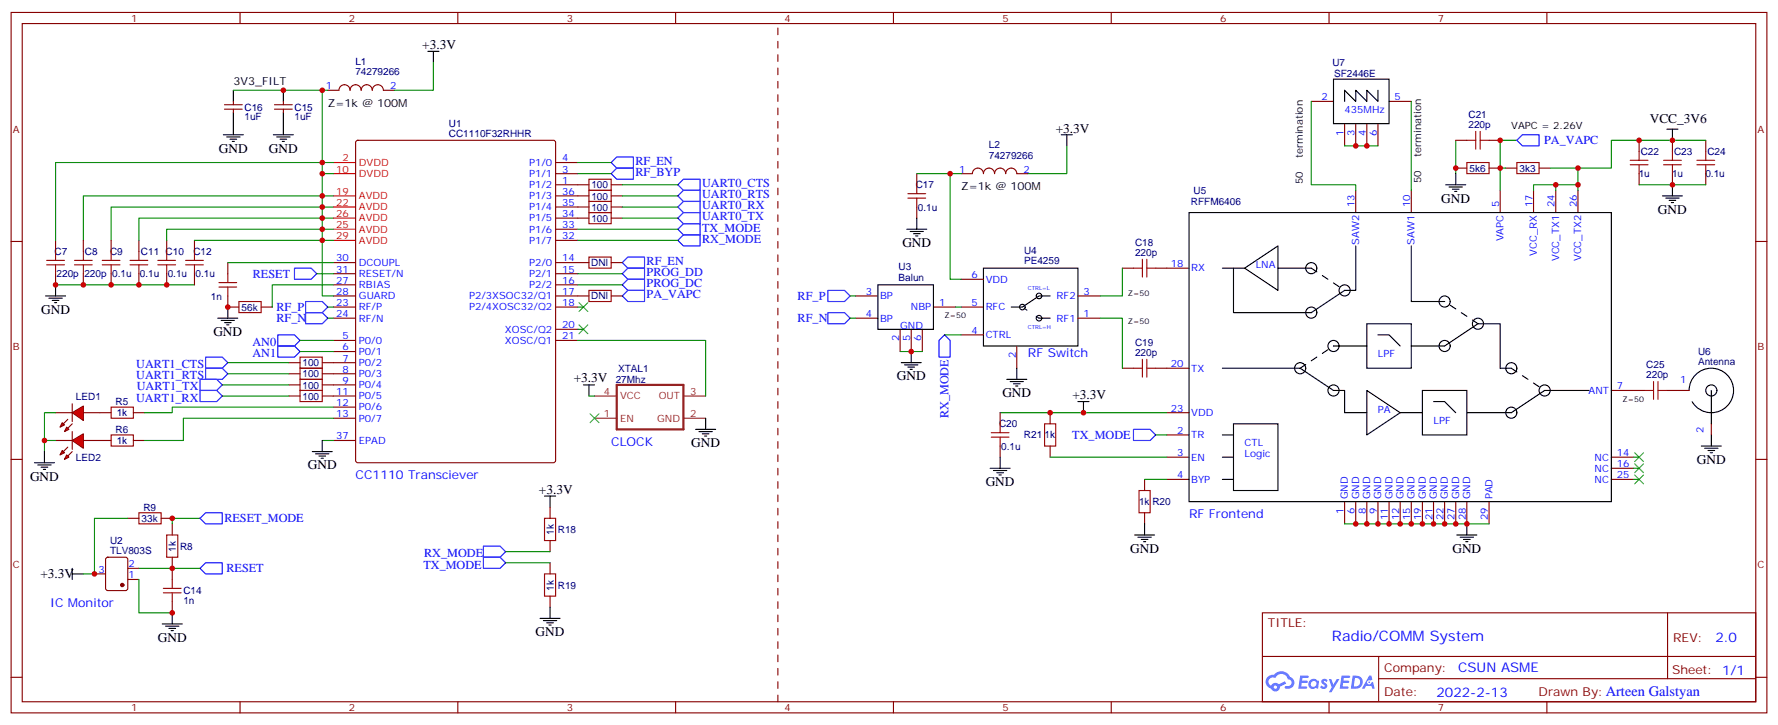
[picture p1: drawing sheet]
<svg xmlns="http://www.w3.org/2000/svg" width="564mm" height="230mm" viewBox="0 0 564 230" stroke-linecap="round" stroke-linejoin="round" font-family="sans-serif">
<g fill="none" stroke="#870000" stroke-width=".35">
<path d="M3.5 4h557.4v222.2h-557.4zM7.1 7.5h550.3v215.2h-550.3zM76.2 4v3.5M145.3 4v3.5M214.5 4v3.5M283.6 4v3.5M352.8 4v3.5M421.9 4v3.5M491.1 4v3.5M3.5 76.6h3.6M557.4 76.6h3.5M3.5 145.8h3.6"/>
<path d="M557.4 145.8h3.5M400.8 194.5h156.6v28.2h-156.6zM529.4 194.5v20.9M3.5 214.9h3.6M400.8 208.3h156.5M437.7 215.4h119.6M437.7 208.3v14.1M557.4 214.9h3.5M76.2 222.7v3.5M145.3 222.7v3.5M214.5 222.7v3.5M283.6 222.7v3.5"/>
<path d="M352.8 222.7v3.5M421.9 222.7v3.5M491.1 222.7v3.5"/>
</g>
<g fill="#5487ff">
<path d="M419.7 215.6a1.22 1.22 0 0 1 1.8 .3l-.4 .6a.47 .47 0 0 0-.4-.4 .47 .47 0 0 0-.5 .1l.2 .3a1.14 1.14 0 0 1 .8 1.7 1.14 1.14 0 0 1-2 0l-.2-.2 .5-.5 .8 .4a.29 .29 0 0 0 .3-.2 .29 .29 0 0 0-.3-.4 1.04 1.04 0 0 1-.6-1.7z"/>
<path d="M412.8 214.4h2.3l.3 .2-.1 .5h-1.8l-.2 .9h1.6l.3 .3-.4 .4h-1.6l-.1 1.1 1.7 .1 .2 .3-.2 .3h-2.6z"/>
<path d="M425.9 214.4l2.7 .2-.2 .5h-1.8l-.1 .9h1.5l.3 .3-.3 .4h-1.6l-.2 1.1 1.7 .1 .2 .3-.2 .3h-2.6z"/>
<path d="M434.7 214.4h.6l.4 1.2-.6 .4a.69 .69 0 0 0-1.1 .2 .69 .69 0 0 0 .5 1 .69 .69 0 0 0 .9-.6l.4-.3 .6 2.2h-.8l-.2-.9h-1.7l-.5 .9h-.9z"/>
<path d="M421.9 215.5h.7l.7 1.8 1.1-1.8h.8l-2.5 4.2h-.8l.9-1.6z"/>
<path d="M429.4 214.4l-.6 4.1h1.4a2.11 2.11 0 0 0 2.4-2.1 2.11 2.11 0 0 0-2.5-2zM430.1 215.1a1.43 1.43 0 0 1 1.7 1.6 1.43 1.43 0 0 1-2 1.1z"/>
<path d="M415.7 216a1.54 1.54 0 0 0 0 2.1 1.54 1.54 0 0 0 2.1 .2l.6 .2 .3-2.3-.6-.3a1.49 1.49 0 0 0-2.4 .1zM416 217a.95 .95 0 0 1 1.9 0 .95 .95 0 0 1-1.9 0z"/>
<path d="M402.5 214.8a2.18 2.18 0 0 0 1 3.7 1.44 1.44 0 0 0 1.7 .9 1.44 1.44 0 0 0 1.1-1.5l2-1-.4-.7-1.9 .9a1.47 1.47 0 0 0-2.5 .5 1.39 1.39 0 0 1-.6-2 1.39 1.39 0 0 1 2-.4 2.12 2.12 0 0 1 2.1-1.3 2.12 2.12 0 0 1 1.9 1.6 1.14 1.14 0 0 1 1.1 1.5 1.14 1.14 0 0 1-1.6 .7 .43 .43 0 0 0-.6 .3 .43 .43 0 0 0 .4 .5 1.98 1.98 0 0 0 2.6-1.2 1.98 1.98 0 0 0-1.3-2.5 3.1 3.1 0 0 0-5.2-.7l-.9 .1zM404.3 218.1a.55 .55 0 0 1 1.1 0 .55 .55 0 0 1-1.1 0z"/>
<circle cx="434.7" cy="216.5" r=".26"/>
</g>
<path d="M105.8 51.6h7.1M105.8 55.1h7.1M105.8 62.2h7.1M105.8 65.7h7.1M105.8 69.2h7.1M105.8 72.7h7.1M105.8 76.3h7.1" fill="none" stroke="#f00" stroke-width=".35"/>
<g fill="none" stroke="#870000" stroke-width=".35">
<path d="M113.1 44.7l.5-.2h62.1l.6 .5 .1 101.1-.5 .7h-62.3l-.7-.4v-101.2zM176.4 51.6h7M176.4 55.1h7M176.4 58.6h7M17.6 76.3v3.5M44.1 76.3v3.5M176.4 62.2h7M176.4 65.7h7M176.4 69.2h7M176.4 72.7h7M176.4 76.3h7M17.6 86.9v3.5"/>
<path d="M44.1 86.9v3.5M105.8 83.3h7.1M105.8 86.9h7.1M105.8 90.4h7.1M105.8 93.9h7.1M105.8 97.4h7.1M176.4 83.3h10.6M176.4 86.9h7M176.4 90.4h7M176.4 93.9h10.6M176.4 97.4h7M194 83.3h3.6"/>
<path d="M194 93.9h3.6M105.8 101h7.1M105.8 108h7.1M105.8 111.5h7.1M105.8 115.1h7.1M105.8 118.6h7.1M176.4 108h7M176.4 104.5h7M105.8 122.1h7.1M105.8 125.7h7.1M105.8 129.2h7.1M105.8 132.7h7.1"/>
<path d="M105.8 139.8h7.1"/>
</g>
<path d="M17.6 79.8v2.8M44.1 79.8v2.8M14.8 84h5.7M14.8 82.6h5.7M17.6 84v2.9M41.3 84h5.6M41.3 82.6h5.6M44.1 84v2.9M187 81.6h7v3.5h-7zM187 92.1h7v3.6h-7z" fill="none" stroke="#a10000" stroke-width=".35"/>
<g fill="none" stroke="#008700" stroke-width=".35">
<path d="M102.3 51.6h-84.7v24.7M102.3 55.1h3.5M105.8 51.6h-3.5v24.7h3.5M183.4 55.1h10.6M183.4 51.6h10.6M102.3 76.3v17.6h3.5M102.3 72.7h3.5M105.8 62.2h-79.3v14.1M105.8 65.7h-70.5v10.6M105.8 69.2h-61.7v7.1M183.4 72.7h31.8M183.4 76.3h31.8"/>
<path d="M17.6 90.4h44.1M183.4 90.4h14.2M183.4 86.9h14.2M183.4 97.4h1.8M95.2 108h10.6M95.2 111.5h10.6M183.4 104.5h1.8"/>
</g>
<g fill="none" stroke="#00f" stroke-width=".35">
<path d="M194 51.6l1.8-1.8h5.3v3.5h-5.3zM194 55.1l1.8-1.8h5.3v3.6h-5.3zM217 56.9h5.2v3.5h-5.2l-1.8-1.8zM215.2 62.2l1.8-1.8h5.2v3.5h-5.2zM215.2 65.7l1.8-1.8h5.2v3.6h-5.2zM215.2 69.2l1.8-1.7h5.2v3.5h-5.2zM215.2 72.7l1.8-1.7h5.2v3.5h-5.2zM217 74.5h5.2v3.5h-5.2l-1.8-1.7zM197.6 83.3l1.7-1.7h5.3v3.5h-5.3zM197.6 86.9l1.7-1.8h5.3v3.5h-5.3zM197.6 90.4l1.7-1.8h5.3v3.5h-5.3zM197.6 93.9l1.7-1.8h5.3v3.6h-5.3z"/>
<path d="M65.3 113.3h5.3l1.7 1.8-1.7 1.7h-5.3zM65.3 116.8h5.3l1.7 1.8-1.7 1.8h-5.3zM88.2 106.3h5.3l1.7 1.7-1.7 1.8h-5.3zM88.2 109.8h5.3l1.7 1.7-1.7 1.8h-5.3zM63.5 120.4h5.3l1.8 1.7-1.8 1.8h-5.3zM63.5 123.9h5.3l1.8 1.8-1.8 1.7h-5.3z"/>
</g>
<path d="M183.8 96l2.8 2.8M186.6 96l-2.8 2.8M183.8 103.1l2.8 2.8M186.6 103.1l-2.8 2.8" fill="none" stroke="#3c3" stroke-width=".35"/>
<g fill="#f00" stroke="#870000" stroke-width=".35">
<path d="M22.9 131l3.6-2.2v4.6z"/>
<path d="M22.9 128.1v5.7z"/>
</g>
<g fill="#870000" stroke="#870000" stroke-width=".35">
<path d="M22.9 134.5l-1.4 1.4z"/>
<path d="M21.5 133.1l-1.4 1.4z"/>
</g>
<g fill="#f00" stroke="#870000" stroke-width=".35">
<path d="M21.2 135.5l.7 .7-1.4 .7z"/>
<path d="M19.8 134.1l.7 .7-1.5 .7z"/>
</g>
<path d="M17.6 131h5.3M26.5 131h5.2" fill="none" stroke="#870000" stroke-width=".35"/>
<g fill="#f00" stroke="#870000" stroke-width=".35">
<path d="M22.9 139.8l3.6-2.1v4.5z"/>
<path d="M22.9 136.9v5.7z"/>
</g>
<g fill="#870000" stroke="#870000" stroke-width=".35">
<path d="M22.9 143.3l-1.4 1.4z"/>
<path d="M20.1 143.3l1.4-1.4z"/>
</g>
<g fill="#f00" stroke="#870000" stroke-width=".35">
<path d="M21.2 144.4l.7 .7-1.4 .7z"/>
<path d="M19.8 142.9l.7 .8-1.5 .7z"/>
</g>
<g fill="none" stroke="#870000" stroke-width=".35">
<path d="M71.3 34.6h5.6M71.3 33.2h5.6M74.1 32.2v1M74.1 34.6v1.1M87.1 34.6h5.7M87.1 33.2h5.7M90 32.2v1M90 34.6v1.1M104.1 28.6h3.5a1.76 1.76 0 0 1 1.8-1.7 1.76 1.76 0 0 1 1.7 1.7 1.76 1.76 0 0 1 1.8-1.7 1.76 1.76 0 0 1 1.8 1.7 1.76 1.76 0 0 1 1.7-1.7 1.76 1.76 0 0 1 1.8 1.7 1.76 1.76 0 0 1 1.7-1.7 1.76 1.76 0 0 1 1.8 1.7h3.5M416.3 32.2h7M426.9 39.2v7.1M430.4 39.2v7.1"/>
<path d="M433.9 39.2v7.1M437.4 39.2v7.1M441 32.2h7M183.4 58.6h3.6M194 58.6h3.6M291 55.1v3.5M305.2 55.1h3.5a1.76 1.76 0 0 1 1.7-1.8 1.76 1.76 0 0 1 1.8 1.8 1.76 1.76 0 0 1 1.8-1.8 1.76 1.76 0 0 1 1.7 1.8 1.76 1.76 0 0 1 1.8-1.8 1.76 1.76 0 0 1 1.8 1.8 1.76 1.76 0 0 1 1.7-1.8 1.76 1.76 0 0 1 1.8 1.8h3.5M462.1 53.3h3.6M462.1 44.5h3.6M472.7 53.3h3.5M472.7 44.5h3.5M478 53.3h3.5"/>
<path d="M488.6 53.3h3.5M520.3 44.5v3.5M520.3 55.1v3.5M530.9 44.5v3.5M530.9 55.1v3.5M541.5 44.5v3.5M541.5 55.1v3.5M26.5 76.3v3.5M35.3 76.3v3.5M52.9 76.3v3.5M61.7 76.3v3.5M183.4 69.2h3.6"/>
<path d="M183.4 65.7h3.6M183.4 62.2h3.6M194 69.2h3.6M194 65.7h3.6M194 62.2h3.6M291 65.7v3.5M430.4 60.4v7.1M448 60.4v7.1M476.2 60.4v7.1M486.8 60.4v7.1M493.9 60.4v7.1M500.9 60.4v7.1"/>
<path d="M26.5 86.9v3.5M35.3 86.9v3.5M52.9 86.9v3.5M61.7 86.9v3.5M72.3 83.3v3.6M72.3 93.9v3.5h3.5M82.9 97.4h3.5M271.6 93.9h7.1M296.3 97.4h7.1M305.2 97.4h7M305.2 88.6h7M342.2 93.9h7"/>
<path d="M356.3 85.1h3.5M366.9 85.1h10.6M91.7 115.1h3.5M91.7 118.6h3.5M102.3 115.1h3.5M102.3 118.6h3.5M271.6 101h7.1M285.8 104.5v7M289.3 104.5v7M292.8 104.5v7M305.2 106.3h7M322.8 109.8v7"/>
<path d="M342.2 101h7M356.3 116.8h3.5M366.9 116.8h10.6M17.6 139.8h5.3M26.5 139.8h8.8M31.7 131h3.6M42.3 139.8h3.6M42.3 131h3.6M91.7 122.1h3.5M91.7 125.7h3.5M102.3 122.1h3.5M102.3 125.7h3.5"/>
<path d="M317.5 131v3.5M333.4 131v3.5M370.4 131h7.1M370.4 138h7.1M511.5 123.9h10.6M529.2 123.9h7M543.3 134.5v3.5M317.5 141.5v3.6M333.4 141.5v3.6M363.4 152.1v3.5M370.4 145.1h7.1M370.4 152.1h7.1"/>
<path d="M426.9 159.2v7M430.4 159.2v7M433.9 159.2v7M437.4 159.2v7M441 159.2v7M444.5 159.2v7M448 159.2v7M451.6 159.2v7M455.1 159.2v7M458.6 159.2v7M462.1 159.2v7M465.7 159.2v7"/>
<path d="M472.7 159.2v7M511.5 145.1h7.1M511.5 152.1h7.1M511.5 148.6h7.1M33.7 177l.5-.2h5.7l.6 .4 .1 9.5-.5 .6-5.9 .1-.6-.5-.1-9.4zM40.6 164.5h3.5M51.2 164.5h3.5M54.7 166.2v3.6M54.7 176.8v7.1M174.6 160.9v3.6M174.6 171.5v3.5M174.6 178.6v3.5"/>
<path d="M363.4 162.7v3.5M30 182.1h3.5M40.6 183.9h3.5M40.6 180.3h3.5M54.7 190.9v3.6M174.6 189.2v3.5"/>
</g>
<g fill="none" stroke="#008700" stroke-width=".35">
<path d="M137.6 19.8v8.8h-12.4M74.1 28.6h30M102.3 28.6v23M416.3 32.2v26.4h14.1v1.8M448 32.2v28.2M197.6 58.6h17.6M291 55.1h10.6v33.5h3.6M301.6 55.1h3.6M338.7 46.3v8.8h-12.4M426.9 46.3h10.5M462.1 44.5v10.6M476.2 53.3h1.8"/>
<path d="M476.2 53.3v7.1M481.5 44.5h-5.3v8.8M492.1 53.3h8.8v5.3M493.9 58.6v1.8M520.3 58.6h21.2M541.5 44.5h-30v8.8h-10.6M61.7 76.3h40.6M102.3 72.7h-49.4v3.6M197.6 62.2h17.6M197.6 65.7h17.6M197.6 69.2h17.6M486.8 60.4v-1.8h14.1v1.8"/>
<path d="M72.3 83.3h33.5M100.5 86.9h5.3M104.1 97.4h1.7M105.8 90.4h-19.4v7M269.9 93.9h1.7M303.4 97.4h1.8M356.3 85.1v8.8h-7.1M72.3 115.1h19.4M72.3 118.6h19.4M104.1 101h1.7M183.4 108h40.6v17.7M269.9 101h1.7"/>
<path d="M285.8 111.5h7M299.9 106.3h5.3M349.2 101h7.1v15.8M14.1 139.8h3.5M17.6 131h-3.5v12.3M70.6 125.7h21.1M70.6 122.1h21.1M102.3 139.8h3.5M105.8 129.2h-51.1v1.8h-8.8M105.8 132.7h-47.6v7.1h-12.3M187 125.7h1.7M317.5 131h52.9"/>
<path d="M366.9 138h3.5M333.4 145.1h37M363.4 152.1h7M518.6 152.1h1.7M518.6 145.1h1.7M518.6 148.6h1.7M40.6 164.5h-10.6v17.6h-3.5M63.5 164.5h-8.8v1.7M160.5 178.6h14.1M160.5 175h14.1M426.9 166.2h45.8M44.1 183.9v10.6h10.6"/>
<path d="M44.1 180.3h19.4"/>
</g>
<path d="M195.8 122.1h21.2v14.1h-21.2z" fill="none" stroke="#8c2424" stroke-width=".71"/>
<path d="M188.7 125.7h7.1M188.7 132.7h7.1M217 125.7h7M217 132.7h7" fill="none" stroke="#8c2424" stroke-width=".35"/>
<path d="M187.3 131.3l2.8 2.8M190.1 131.3l-2.8 2.8M518.9 143.7l2.9 2.8M518.9 147.2l2.9 2.8M518.9 150.7l2.9 2.8M521.8 143.7l-2.9 2.8M521.8 147.2l-2.9 2.8M521.8 150.7l-2.9 2.8" fill="none" stroke="#3c3" stroke-width=".35"/>
<g fill="none" stroke="#000" stroke-width=".35">
<path d="M135.8 16.3h3.5M137.6 16.3v3.5M74.1 28.6v3.6M74.1 35.7v7.1M90 28.6v3.6M90 35.7v7.1M423.3 25.1h17.7v14.1h-17.7zM437.4 28.6v3.6l-3.5-3.6v3.6l-3.5-3.6v3.6l-3.5-3.6v3.6M70.9 42.8h6.4M72 43.5h4.2M73 44.2h2.1M73.7 44.9h.7"/>
<path d="M86.8 42.8h6.3M87.8 43.5h4.3M88.9 44.2h2.1M89.6 44.9h.7M336.9 42.8h3.5M338.7 42.8v3.5M459 58.6h6.3M460 59.3h4.3M462.1 55.1v3.5M529.2 41h3.5M530.9 41v3.5M530.9 58.6v3.6"/>
<path d="M287.9 72.7h6.3M288.9 73.4h4.3M290 74.2h2.1M290.7 74.9h.7M291 69.2v3.5M377.5 67.5h134v91.7h-134zM430.4 78v14.1h-3.5l-10.6 7.1h-24.7v-14.1M448 78v17.7h10.6M461.1 60h2.1M461.8 60.7h.7M527.8 62.2h6.3M528.8 62.9h4.2"/>
<path d="M529.9 63.6h2.1M530.6 64.3h.7M14.5 93.9h6.3M15.5 94.6h4.3M16.6 95.3h2.1M17.3 96h.7M17.6 90.4v3.5M72.3 97.4v3.6M278.7 90.4h17.6v14.1h-17.6zM312.2 85.1h30v24.7h-30zM333.4 93.9h-3.6l-5.2 3.5h-3.6M388.1 85.1h7"/>
<path d="M395.1 85.1l10.6-7.1v14.1zM405.7 85.1h10.6M69.1 101h6.4M70.2 101.7h4.2M71.3 102.4h2.1M72 103.1h.7M286.1 115.1h6.4M287.2 115.8h4.2M288.2 116.5h2.1M288.9 117.2h.7M289.3 111.5v3.6M322.8 116.8v3.6"/>
<path d="M329.8 101h3.6M388.1 116.8h24.6l10.6 7.1h3.6v7.1h7M423.3 109.8h10.6M433.9 102.7h14.1v14.1h-14.1zM437.4 106.3h3.6l3.5 3.5M448 109.8h10.6l10.6-7.1h7v14.1h3.6M102.3 139.8v3.5M185.2 122.1h3.5M187 122.1v3.6M220.8 136.2h6.4M221.9 136.9h4.2M223 137.7h2.1"/>
<path d="M223.7 138.4h.7M224 132.7v3.5M319.6 120.4h6.4M320.7 121.1h4.2M321.7 121.8h2.1M322.4 122.5h.7M342.2 127.4h3.5M344 127.4v3.6M388.1 138h3.5M391.6 134.5h14.1v21.1h-14.1zM433.9 123.9l10.6 7.1-10.6 7zM444.5 131h7.1"/>
<path d="M451.6 123.9h14.1v14.1h-14.1zM455.1 127.4h3.5l3.5 3.6M504.5 123.9h-14.1l-10.6 7.1h-14.1M536.2 123.9a7.1 7.1 0 0 1 9.5-6.6 7.1 7.1 0 0 1 3 11.1 7.1 7.1 0 0 1-11.5-.9M543.3 123.9v10.6M543.3 138v3.5M10.9 146.8h6.4M12 147.5h4.2M13.1 148.2h2.1M13.8 148.9h.7M14.1 143.3v3.5M99.1 143.3h6.4"/>
<path d="M100.2 144h4.2M101.2 144.7h2.2M102 145.4h.7M172.9 157.4h3.5M174.6 157.4v3.5M314.3 148.6h6.4M315.4 149.3h4.2M316.4 150h2.2M317.1 150.7h.8M317.5 145.1v3.5M388.1 145.1h3.5M388.1 152.1h3.5"/>
<path d="M540.1 141.5h6.4M541.2 142.2h4.2M542.2 142.9h2.1M542.9 143.7h.7M360.2 169.8h6.3M361.2 170.5h4.3M362.3 171.2h2.1M363 171.9h.7M363.4 166.2v3.6M462.5 169.8h6.3M463.5 170.5h4.3M464.6 171.2h2.1"/>
<path d="M465.3 171.9h.7M465.7 166.2v3.6M22.9 182.1h3.6M22.9 180.3v3.6M51.5 198h6.4M52.6 198.7h4.2M53.6 199.4h2.1M54.7 194.5v3.5M171.4 196.2h6.4M172.5 196.9h4.2M173.6 197.6h2.1M174.3 198.3h.7"/>
<path d="M174.6 192.7v3.5M54.3 200.1h.7"/>
<circle cx="324.6" cy="97.4" r=".88"/>
<circle cx="329.8" cy="93.9" r=".88"/>
<circle cx="416.3" cy="99.2" r="1.76"/>
<circle cx="416.3" cy="85.1" r="1.76"/>
<circle cx="426.9" cy="92.1" r="1.76"/>
<circle cx="458.6" cy="95.7" r="1.76"/>
<circle cx="329.8" cy="101" r=".88"/>
<circle cx="412.7" cy="116.8" r="1.76"/>
<circle cx="423.3" cy="109.8" r="1.76"/>
<circle cx="458.6" cy="109.8" r="1.76"/>
<circle cx="469.2" cy="102.7" r="1.76"/>
<circle cx="479.8" cy="116.8" r="1.76"/>
<circle cx="423.3" cy="123.9" r="1.76"/>
<circle cx="479.8" cy="131" r="1.76"/>
<circle cx="490.4" cy="123.9" r="1.76"/>
<circle cx="543.3" cy="123.9" r="1.76"/>
</g>
<g fill="none" stroke="#a10000" stroke-width=".35">
<path d="M187 56.9h7v3.5h-7zM291 58.6v2.9M465.7 51.6h7v3.5h-7zM465.7 44.5h2.8M468.5 41.7v5.6M469.9 41.7v5.6M469.9 44.5h2.8M481.5 51.6h7.1v3.5h-7.1zM517.5 50.9h5.7M517.5 52.3h5.7M520.3 48v2.9M520.3 52.3v2.8"/>
<path d="M528.1 50.9h5.7M528.1 52.3h5.7M530.9 48v2.9M530.9 52.3v2.8M538.7 50.9h5.6M538.7 52.3h5.6M541.5 48v2.9M541.5 52.3v2.8M26.5 79.8v2.8M35.3 79.8v2.8M52.9 79.8v2.8M61.7 79.8v2.8"/>
<path d="M187 67.5h7v3.5h-7zM187 63.9h7v3.6h-7zM187 60.4h7v3.5h-7zM288.2 62.9h5.7M288.2 61.5h5.7M291 62.9v2.8M23.6 84h5.7M23.6 82.6h5.7M26.5 84v2.9M32.5 84h5.6M32.5 82.6h5.6M35.3 84v2.9"/>
<path d="M50.1 84h5.6M50.1 82.6h5.6M52.9 84v2.9M58.9 84h5.7M58.9 82.6h5.7M61.7 84v2.9M69.5 91.1h5.6M69.5 89.7h5.6M72.3 86.9v2.8M72.3 91.1v2.8M75.8 95.7h7.1v3.5h-7.1zM359.8 85.1h2.9"/>
<path d="M362.7 82.3v5.6M364.1 82.3v5.6M364.1 85.1h2.8M95.2 113.3h7.1v3.5h-7.1zM95.2 116.8h7.1v3.6h-7.1zM359.8 116.8h2.9M362.7 114v5.7M364.1 114v5.7M364.1 116.8h2.8M35.3 129.2h7v3.5h-7zM35.3 138h7v3.5h-7zM95.2 120.4h7.1v3.5h-7.1z"/>
<path d="M95.2 123.9h7.1v3.5h-7.1zM314.7 138.7h5.6M314.7 137.3h5.6M317.5 134.5v2.8M317.5 138.7v2.8M331.6 134.5h3.5v7h-3.5zM522.1 123.9h2.8M524.9 121.1v5.6M526.3 121.1v5.6M526.3 123.9h2.9M361.6 155.6h3.5v7.1h-3.5zM44.1 162.7h7.1v3.5h-7.1z"/>
<path d="M52.9 169.8h3.5v7h-3.5zM172.9 164.5h3.5v7h-3.5zM51.9 188.1h5.6M51.9 186.7h5.6M54.7 183.9v2.8M54.7 188.1v2.8M172.9 182.1h3.5v7.1h-3.5z"/>
</g>
<path d="M481.5 44.5l1.8-1.7h5.3v3.5h-5.3zM93.5 85.1h5.3l1.7 1.8-1.7 1.7h-5.3zM97 95.7h5.3l1.8 1.7-1.8 1.8h-5.3zM97 99.2h5.3l1.8 1.8-1.8 1.7h-5.3zM262.8 92.1h5.3l1.8 1.8-1.8 1.8h-5.3zM262.8 99.2h5.3l1.8 1.8-1.8 1.7h-5.3zM298.1 108l1.8-1.7 1.7 1.7v5.3h-3.5zM359.8 136.2h5.3l1.8 1.8-1.8 1.8h-5.3zM65.3 162.7h5.3v3.5h-5.3l-1.8-1.7zM153.5 176.8h5.2l1.8 1.8-1.8 1.7h-5.2zM153.5 173.3h5.2l1.8 1.7-1.8 1.8h-5.2zM63.5 180.3l1.8-1.7h5.3v3.5h-5.3z" fill="none" stroke="#00f" stroke-width=".35"/>
<circle cx="38.8" cy="185.6" r=".53" fill="#870000" stroke="#870000" stroke-width=".35"/>
<path d="M329.8 101l-5.2-3.6" fill="none" stroke="#000" stroke-width=".35" stroke-dasharray="1.1 3.5"/>
<path d="M416.3 85.1l10.6 7M412.7 116.8l10.6-7M469.2 102.7l-10.6-7M479.8 116.8l10.6 7.1" fill="none" stroke="#000" stroke-width=".35" stroke-dasharray="2.1 2.1"/>
<path d="M246.9 222.7v-215.2" fill="none" stroke="#870000" stroke-width=".35" stroke-dasharray="2.1 2.1"/>
<g fill="#c00">
<circle cx="102.3" cy="55.1" r=".88"/>
<circle cx="102.3" cy="62.2" r=".88"/>
<circle cx="102.3" cy="65.7" r=".88"/>
<circle cx="102.3" cy="69.2" r=".88"/>
<circle cx="102.3" cy="72.7" r=".88"/>
<circle cx="102.3" cy="51.6" r=".88"/>
<circle cx="102.3" cy="76.3" r=".88"/>
<circle cx="54.7" cy="180.3" r=".88"/>
<circle cx="54.7" cy="164.5" r=".88"/>
<circle cx="30" cy="182.1" r=".88"/>
<circle cx="72.3" cy="97.4" r=".88"/>
<circle cx="54.7" cy="194.5" r=".88"/>
<circle cx="26.5" cy="90.4" r=".88"/>
<circle cx="35.3" cy="90.4" r=".88"/>
<circle cx="52.9" cy="90.4" r=".88"/>
<circle cx="44.1" cy="90.4" r=".88"/>
<circle cx="17.6" cy="90.4" r=".88"/>
<circle cx="301.6" cy="55.1" r=".88"/>
<circle cx="333.4" cy="131" r=".88"/>
<circle cx="344" cy="131" r=".88"/>
<circle cx="430.4" cy="166.2" r=".88"/>
<circle cx="433.9" cy="166.2" r=".88"/>
<circle cx="437.4" cy="166.2" r=".88"/>
<circle cx="441" cy="166.2" r=".88"/>
<circle cx="444.5" cy="166.2" r=".88"/>
<circle cx="448" cy="166.2" r=".88"/>
<circle cx="451.6" cy="166.2" r=".88"/>
<circle cx="455.1" cy="166.2" r=".88"/>
<circle cx="458.6" cy="166.2" r=".88"/>
<circle cx="462.1" cy="166.2" r=".88"/>
<circle cx="465.7" cy="166.2" r=".88"/>
<circle cx="493.9" cy="58.6" r=".88"/>
<circle cx="500.9" cy="58.6" r=".88"/>
<circle cx="476.3" cy="53.3" r=".88"/>
<circle cx="462.1" cy="53.3" r=".88"/>
<circle cx="476.3" cy="44.5" r=".88"/>
<circle cx="530.9" cy="44.5" r=".88"/>
<circle cx="500.9" cy="53.3" r=".88"/>
<circle cx="520.3" cy="44.5" r=".88"/>
<circle cx="530.9" cy="58.6" r=".88"/>
<circle cx="14.1" cy="139.8" r=".88"/>
<circle cx="102.3" cy="28.6" r=".88"/>
<circle cx="90" cy="28.6" r=".88"/>
<circle cx="289.3" cy="111.5" r=".88"/>
<circle cx="430.4" cy="46.3" r=".88"/>
<circle cx="433.9" cy="46.3" r=".88"/>
</g>
<g font-size="4.6" fill="#00f">
<text x="422.8" y="203.5">Radio/COMM System</text>
<text x="509.8" y="220.9">Arteen Galstyan</text>
</g>
<g font-size="4.2">
<text x="134.1" y="15.6">+3.3V</text>
<text x="523.7" y="38.9">VCC_3V6</text>
<text x="335.1" y="42.1">+3.3V</text>
<text x="69.5" y="48.4">GND</text>
<text x="85.4" y="48.4">GND</text>
<text x="457.6" y="64.3">GND</text>
<text x="526.3" y="67.8">GND</text>
<text x="286.5" y="78.4">GND</text>
<text x="13.1" y="99.6">GND</text>
<text x="67.7" y="106.6">GND</text>
<text x="182.1" y="121.1">+3.3V</text>
<text x="284.7" y="120.7">GND</text>
<text x="318.2" y="126">GND</text>
<text x="340.4" y="126.7">+3.3V</text>
<text x="219.4" y="141.9">GND</text>
<text x="97.7" y="148.9">GND</text>
<text x="538.7" y="147.2">GND</text>
<text x="9.5" y="152.5">GND</text>
<text x="312.9" y="154.2">GND</text>
<text x="171.1" y="156.7">+3.3V</text>
<text x="358.8" y="175.4">GND</text>
<text x="461.1" y="175.4">GND</text>
<text x="12.8" y="183.5">+3.3V</text>
<text x="50.1" y="203.6">GND</text>
<text x="170" y="201.9">GND</text>
</g>
<g font-size="4.2" fill="#00f">
<text x="544.6" y="203.7">2.0</text>
<text x="462.9" y="213.3">CSUN ASME</text>
<text x="456" y="221.1">2022-2-13</text>
</g>
<g font-size="3.9" fill="#00f">
<text x="490.2" y="45.8">PA_VAPC</text>
<text x="201.7" y="52.3">RF_EN</text>
<text x="201.7" y="55.8">RF_BYP</text>
<text x="222.9" y="59.4">UART0_CTS</text>
<text x="222.9" y="62.9">UART0_RTS</text>
<text x="222.9" y="66.4">UART0_RX</text>
<text x="222.9" y="69.9">UART0_TX</text>
<text x="222.9" y="73.5">TX_MODE</text>
<text x="222.9" y="77">RX_MODE</text>
<text x="80.2" y="88.1">RESET</text>
<text x="205.3" y="84.1">RF_EN</text>
<text x="205.3" y="87.6">PROG_DD</text>
<text x="205.3" y="91.1">PROG_DC</text>
<text x="205.3" y="94.6">PA_VAPC</text>
<text x="253.2" y="95.2">RF_P</text>
<text x="87.7" y="98.7">RF_P</text>
<text x="87.7" y="102.2">RF_N</text>
<text x="253.2" y="102.2">RF_N</text>
<text x="80.1" y="109.8">AN0</text>
<text x="80.1" y="113.3">AN1</text>
<text x="326.3" y="113.3">RF Switch</text>
<text x="43.3" y="116.8">UART1_CTS</text>
<text x="43.3" y="120.4">UART1_RTS</text>
<text x="43.4" y="123.9">UART1_TX</text>
<text x="43.2" y="127.4">UART1_RX</text>
<text x="301.1" y="132.7" transform="rotate(-90 301.1 132.7)">RX_MODE</text>
<text x="194" y="141.5">CLOCK</text>
<text x="340.4" y="139.3">TX_MODE</text>
<text x="112.9" y="152.1">CC1110 Transciever</text>
<text x="71.2" y="165.7">RESET_MODE</text>
<text x="377.5" y="164.5">RF Frontend</text>
<text x="134.6" y="176.8">RX_MODE</text>
<text x="71.9" y="181.6">RESET</text>
<text x="134.4" y="180.6">TX_MODE</text>
<text x="15.9" y="192.7">IC Monitor</text>
</g>
<g font-size="3.9" fill="#800">
<text x="402.5" y="199">TITLE:</text>
<text x="531.1" y="203.7">REV:</text>
<text x="439.4" y="213.2">Company:</text>
<text x="530.8" y="213.9">Sheet: 1/1</text>
<text x="439.4" y="220.9">Date:</text>
<text x="488.5" y="221">Drawn By:</text>
</g>
<g font-size="3.5">
<text x="74.1" y="26.9">3V3_FILT</text>
<text x="104.1" y="33.9">Z=1k @ 100M</text>
<text x="305.2" y="60.4">Z=1k @ 100M</text>
</g>
<g font-size="3.2" fill="#800">
<text x="41.6" y="6.9">1</text>
<text x="110.8" y="6.9">2</text>
<text x="179.9" y="6.9">3</text>
<text x="249.1" y="6.9">4</text>
<text x="318.2" y="6.9">5</text>
<text x="387.3" y="6.9">6</text>
<text x="456.5" y="6.9">7</text>
<text x="4.1" y="42.1">A</text>
<text x="557.9" y="42.1">A</text>
<text x="4.1" y="111.2">B</text>
<text x="557.9" y="111.2">B</text>
<text x="4.1" y="180.3">C</text>
<text x="557.9" y="180.3">C</text>
<text x="41.6" y="225.7">1</text>
<text x="110.8" y="225.7">2</text>
<text x="179.9" y="225.7">3</text>
<text x="249.1" y="225.7">4</text>
<text x="318.2" y="225.7">5</text>
<text x="387.3" y="225.7">6</text>
<text x="456.5" y="225.7">7</text>
</g>
<g font-size="3.2" fill="#000080">
<text x="112.8" y="23.9">74279266</text>
<text x="112.8" y="20.6">L1</text>
<text x="423" y="20.9">U7</text>
<text x="423.5" y="24.5">SF2446E</text>
<text x="77.6" y="35.1">C16</text>
<text x="93.5" y="35.1">C15</text>
<text x="77.6" y="38.2">1uF</text>
<text x="93.5" y="38.2">1uF</text>
<text x="142.5" y="40.4">U1</text>
<text x="466.2" y="40.6">220p</text>
<text x="466.2" y="37.5">C21</text>
<text x="142.5" y="43.5">CC1110F32RHHR</text>
<text x="313.9" y="47.1">L2</text>
<text x="313.9" y="50.3">74279266</text>
<text x="520.9" y="49.2">C22</text>
<text x="531.4" y="49.2">C23</text>
<text x="542" y="49.2">C24</text>
<text x="187.8" y="59.8">100</text>
<text x="290.7" y="59.8">C17</text>
<text x="466.5" y="54.5">5k6</text>
<text x="482.4" y="54.5">3k3</text>
<text x="520.2" y="56.2">1u</text>
<text x="530.8" y="56.2">1u</text>
<text x="541.4" y="56.2">0.1u</text>
<text x="187.8" y="63.3">100</text>
<text x="378.1" y="65">RFFM6406</text>
<text x="378.9" y="61.5">U5</text>
<text x="187.8" y="70.4">100</text>
<text x="187.8" y="66.9">100</text>
<text x="291.4" y="66.8">0.1u</text>
<text x="17.3" y="80.9">C7</text>
<text x="27" y="80.9">C8</text>
<text x="34.9" y="80.9">C9</text>
<text x="44.7" y="80.9">C11 C10</text>
<text x="61.4" y="80.9">C12</text>
<text x="325.1" y="83.8">PE4259</text>
<text x="325.1" y="80.7">U4</text>
<text x="360.3" y="81.2">220p</text>
<text x="360.3" y="78">C18</text>
<text x="18" y="88">220p</text>
<text x="26.8" y="88">220p</text>
<text x="35.6" y="88">0.1u</text>
<text x="44.4" y="88">0.1u</text>
<text x="53.2" y="88">0.1u</text>
<text x="62.1" y="88">0.1u</text>
<text x="187.7" y="84.4">DNI</text>
<text x="285.3" y="89.1">Balun</text>
<text x="285.3" y="85.8">U3</text>
<text x="67" y="95">1n</text>
<text x="187.7" y="95">DNI</text>
<text x="76.7" y="98.6">56k</text>
<text x="360.3" y="113">220p</text>
<text x="360.3" y="109.8">C19</text>
<text x="539.1" y="112.6">U6</text>
<text x="96" y="116.2">100</text>
<text x="96" y="119.8">100</text>
<text x="196.2" y="118">XTAL1</text>
<text x="522.6" y="116.8">C25</text>
<text x="539.1" y="115.8">Antenna</text>
<text x="96" y="123.3">100</text>
<text x="195.5" y="121.5">27Mhz</text>
<text x="522.6" y="120">220p</text>
<text x="24.1" y="126.8">LED1</text>
<text x="36.7" y="128.6">R5</text>
<text x="96" y="126.8">100</text>
<text x="36.7" y="137.4">R6</text>
<text x="37" y="132.1">1k</text>
<text x="317.2" y="135.6">C20</text>
<text x="37" y="140.9">1k</text>
<text x="317.8" y="142.7">0.1u</text>
<text x="325.1" y="139.1">R21</text>
<text x="331.6" y="139.1">1k</text>
<text x="24.1" y="146.2">LED2</text>
<text x="361.6" y="160.3">1k</text>
<text x="365.8" y="160.3">R20</text>
<text x="45" y="165.6">33k</text>
<text x="45.5" y="162.1">R9</text>
<text x="34.9" y="172.6">U2</text>
<text x="175.8" y="169.7" transform="rotate(-90 175.8 169.7)">1k</text>
<text x="177.1" y="169.2">R18</text>
<text x="34.9" y="175.8">TLV803S</text>
<text x="55.8" y="175" transform="rotate(-90 55.8 175)">1k</text>
<text x="57.2" y="174.5">R8</text>
<text x="58.2" y="191.7">1n</text>
<text x="58.2" y="188.6">C14</text>
<text x="175.8" y="187.4" transform="rotate(-90 175.8 187.4)">1k</text>
<text x="177.1" y="186.8">R19</text>
</g>
<g font-size="3.2" fill="#00f">
<text x="103.5" y="28.3">1</text>
<text x="123.8" y="28.3">2</text>
<text x="419.6" y="31.8">2</text>
<text x="426.9" y="35.7">435MHz</text>
<text x="442.7" y="31.8">5</text>
<text x="426.5" y="43" transform="rotate(-90 426.5 43)">1</text>
<text x="430" y="43" transform="rotate(-90 430 43)">3</text>
<text x="433.6" y="43" transform="rotate(-90 433.6 43)">4</text>
<text x="437.1" y="43" transform="rotate(-90 437.1 43)">6</text>
<text x="167.9" y="52.6">P1/0</text>
<text x="178.5" y="51.2">4</text>
<text x="167.9" y="56.2">P1/1</text>
<text x="167.9" y="59.7">P1/2</text>
<text x="178.5" y="54.8">3</text>
<text x="178.5" y="58.3">1</text>
<text x="304.5" y="54.8">1</text>
<text x="324.9" y="54.8">2</text>
<text x="167.9" y="63.2">P1/3</text>
<text x="178.5" y="61.8">36</text>
<text x="178.5" y="65.3">35</text>
<text x="430" y="65.7" transform="rotate(-90 430 65.7)">13</text>
<text x="447.7" y="65.7" transform="rotate(-90 447.7 65.7)">10</text>
<text x="475.9" y="65.7" transform="rotate(-90 475.9 65.7)">5</text>
<text x="486.5" y="65.7" transform="rotate(-90 486.5 65.7)">17</text>
<text x="493.5" y="65.7" transform="rotate(-90 493.5 65.7)">24</text>
<text x="500.6" y="65.7" transform="rotate(-90 500.6 65.7)">26</text>
<text x="167.9" y="66.7">P1/4</text>
<text x="167.9" y="70.3">P1/5</text>
<text x="178.5" y="68.9">34</text>
<text x="167.9" y="73.8">P1/6</text>
<text x="167.9" y="77.3">P1/7</text>
<text x="178.5" y="72.4">33</text>
<text x="178.5" y="75.9">32</text>
<text x="431.4" y="77.6" transform="rotate(-90 431.4 77.6)">SAW2</text>
<text x="449.1" y="77.6" transform="rotate(-90 449.1 77.6)">SAW1</text>
<text x="477.3" y="76.6" transform="rotate(-90 477.3 76.6)">VAPC</text>
<text x="106.7" y="83">30</text>
<text x="178.5" y="83">14</text>
<text x="487.9" y="81.2" transform="rotate(-90 487.9 81.2)">VCC_RX</text>
<text x="494.9" y="82.9" transform="rotate(-90 494.9 82.9)">VCC_TX1</text>
<text x="502" y="82.9" transform="rotate(-90 502 82.9)">VCC_TX2</text>
<text x="106.7" y="86.5">31</text>
<text x="113.9" y="84.4">DCOUPL</text>
<text x="113.9" y="87.9">RESET/N</text>
<text x="167.9" y="84.4">P2/0</text>
<text x="167.9" y="87.9">P2/1</text>
<text x="178.5" y="86.5">15</text>
<text x="308.4" y="88.3">6</text>
<text x="312.9" y="89.7">VDD</text>
<text x="371.7" y="84.7">18</text>
<text x="378.2" y="86.1">RX</text>
<text x="398.6" y="85.1">LNA</text>
<text x="106.7" y="90">27</text>
<text x="106.7" y="93.6">28</text>
<text x="113.9" y="91.4">RBIAS</text>
<text x="113.9" y="95">GUARD</text>
<text x="148.9" y="95">P2/3XSOC32/Q1</text>
<text x="167.9" y="91.4">P2/2</text>
<text x="178.5" y="90">16</text>
<text x="178.5" y="93.6">17</text>
<text x="274.9" y="93.6">3</text>
<text x="279.4" y="95">BP</text>
<text x="335.4" y="95">RF2</text>
<text x="344" y="93.6">3</text>
<text x="106.7" y="97.1">23</text>
<text x="106.7" y="100.6">24</text>
<text x="113.9" y="98.5">RF/P</text>
<text x="148.9" y="98.5">P2/4XOSC32/Q2</text>
<text x="178.5" y="97.1">18</text>
<text x="274.9" y="100.6">4</text>
<text x="289.2" y="98.5">NBP</text>
<text x="298.1" y="97.1">1</text>
<text x="308.4" y="97.1">5</text>
<text x="312.9" y="98.5">RFC</text>
<text x="344" y="100.6">1</text>
<text x="108.8" y="107.7">5</text>
<text x="113.9" y="102">RF/N</text>
<text x="160.3" y="105.6">XOSC/Q2</text>
<text x="178.5" y="104.1">20</text>
<text x="178.5" y="107.7">21</text>
<text x="279.4" y="102">BP</text>
<text x="285.8" y="104.5">GND</text>
<text x="308.4" y="105.9">4</text>
<text x="312.9" y="107.3">CTRL</text>
<text x="335.4" y="102">RF1</text>
<text x="108.8" y="111.2">6</text>
<text x="113.9" y="109.1">P0/0</text>
<text x="113.9" y="112.6">P0/1</text>
<text x="160.3" y="109.1">XOSC/Q1</text>
<text x="285.4" y="108.3" transform="rotate(-90 285.4 108.3)">2</text>
<text x="288.9" y="108.3" transform="rotate(-90 288.9 108.3)">5</text>
<text x="292.5" y="108.3" transform="rotate(-90 292.5 108.3)">6</text>
<text x="322.4" y="113.6" transform="rotate(-90 322.4 113.6)">2</text>
<text x="437.4" y="113.3">LPF</text>
<text x="108.8" y="114.7">7</text>
<text x="108.8" y="118.3">8</text>
<text x="113.9" y="116.1">P0/2</text>
<text x="113.9" y="119.7">P0/3</text>
<text x="371.7" y="116.5">20</text>
<text x="378.2" y="117.9">TX</text>
<text x="106.7" y="125.3">11</text>
<text x="108.8" y="121.8">9</text>
<text x="113.9" y="123.2">P0/4</text>
<text x="504.3" y="125">ANT</text>
<text x="513.3" y="123.5">7</text>
<text x="533.4" y="121.4">1</text>
<text x="106.7" y="128.8">12</text>
<text x="113.9" y="126.7">P0/5</text>
<text x="113.9" y="130.2">P0/6</text>
<text x="371.7" y="130.6">23</text>
<text x="437.4" y="131">PA</text>
<text x="106.7" y="132.4">13</text>
<text x="113.9" y="133.8">P0/7</text>
<text x="373.7" y="137.7">2</text>
<text x="378.2" y="132">VDD</text>
<text x="455.1" y="134.5">LPF</text>
<text x="540.8" y="137.3" transform="rotate(-90 540.8 137.3)">2</text>
<text x="106.7" y="139.4">37</text>
<text x="113.9" y="140.8">EPAD</text>
<text x="378.2" y="139.1">TR</text>
<text x="395.1" y="141.5">CTL</text>
<text x="373.7" y="144.7">3</text>
<text x="378.2" y="146.1">EN</text>
<text x="395.1" y="145.1">Logic</text>
<text x="506.2" y="146.1">NC</text>
<text x="506.2" y="149.6">NC</text>
<text x="513.3" y="144.7">14</text>
<text x="513.3" y="148.2">16</text>
<text x="373.7" y="151.8">4</text>
<text x="378.2" y="153.2">BYP</text>
<text x="506.2" y="153.2">NC</text>
<text x="513.3" y="151.8">25</text>
<text x="427.9" y="158.5" transform="rotate(-90 427.9 158.5)">GND</text>
<text x="431.4" y="158.5" transform="rotate(-90 431.4 158.5)">GND</text>
<text x="435" y="158.5" transform="rotate(-90 435 158.5)">GND</text>
<text x="438.5" y="158.5" transform="rotate(-90 438.5 158.5)">GND</text>
<text x="442" y="158.5" transform="rotate(-90 442 158.5)">GND</text>
<text x="445.6" y="158.5" transform="rotate(-90 445.6 158.5)">GND</text>
<text x="449.1" y="158.5" transform="rotate(-90 449.1 158.5)">GND</text>
<text x="452.6" y="158.5" transform="rotate(-90 452.6 158.5)">GND</text>
<text x="456.1" y="158.5" transform="rotate(-90 456.1 158.5)">GND</text>
<text x="459.7" y="158.5" transform="rotate(-90 459.7 158.5)">GND</text>
<text x="463.2" y="158.5" transform="rotate(-90 463.2 158.5)">GND</text>
<text x="466.7" y="158.5" transform="rotate(-90 466.7 158.5)">GND</text>
<text x="473.8" y="158.5" transform="rotate(-90 473.8 158.5)">PAD</text>
<text x="426.5" y="163" transform="rotate(-90 426.5 163)">1</text>
<text x="430" y="163" transform="rotate(-90 430 163)">6</text>
<text x="433.6" y="163" transform="rotate(-90 433.6 163)">8</text>
<text x="437.1" y="163" transform="rotate(-90 437.1 163)">9</text>
<text x="440.6" y="165" transform="rotate(-90 440.6 165)">11</text>
<text x="444.1" y="165" transform="rotate(-90 444.1 165)">12</text>
<text x="447.7" y="165" transform="rotate(-90 447.7 165)">15</text>
<text x="451.2" y="165" transform="rotate(-90 451.2 165)">19</text>
<text x="454.7" y="165" transform="rotate(-90 454.7 165)">21</text>
<text x="458.3" y="165" transform="rotate(-90 458.3 165)">22</text>
<text x="461.8" y="165" transform="rotate(-90 461.8 165)">27</text>
<text x="465.3" y="165" transform="rotate(-90 465.3 165)">28</text>
<text x="472.4" y="165" transform="rotate(-90 472.4 165)">29</text>
<text x="40.7" y="180">2</text>
<text x="31.3" y="181.8">3</text>
<text x="40.7" y="183.5">1</text>
</g>
<g font-size="3.2">
<text x="479.8" y="41">VAPC = 2.26V</text>
<text x="413.6" y="50.2" transform="rotate(-90 413.6 50.2)">termination</text>
<text x="451.1" y="49.8" transform="rotate(-90 451.1 49.8)">termination</text>
<text x="413.6" y="58.5" transform="rotate(-90 413.6 58.5)">50</text>
<text x="451.1" y="58.1" transform="rotate(-90 451.1 58.1)">50</text>
</g>
<g font-size="3.2" fill="#f00">
<text x="108.8" y="51.2">2</text>
<text x="113.9" y="52.6">DVDD</text>
<text x="106.7" y="54.8">10</text>
<text x="113.9" y="56.2">DVDD</text>
<text x="106.7" y="61.8">19</text>
<text x="106.7" y="65.3">22</text>
<text x="113.9" y="63.2">AVDD</text>
<text x="106.7" y="68.9">26</text>
<text x="113.9" y="66.7">AVDD</text>
<text x="113.9" y="70.3">AVDD</text>
<text x="106.7" y="72.4">25</text>
<text x="106.7" y="75.9">29</text>
<text x="113.9" y="73.8">AVDD</text>
<text x="113.9" y="77.3">AVDD</text>
</g>
<g font-size="3.2" fill="#8d2323">
<text x="191.7" y="125.3">4</text>
<text x="219.1" y="125.3">3</text>
<text x="196.8" y="126.7">VCC</text>
<text x="209.1" y="126.7">OUT</text>
<text x="191.7" y="132.4">1</text>
<text x="196.8" y="133.8">EN</text>
<text x="208.6" y="133.8">GND</text>
<text x="219.1" y="132.4">2</text>
</g>
<g font-size="2.5">
<text x="358.1" y="93.9">Z=50</text>
<text x="299.9" y="101">Z=50</text>
<text x="358.1" y="102.7">Z=50</text>
<text x="515.1" y="127.4">Z=50</text>
</g>
<g font-size="1.8" fill="#00f">
<text x="326.3" y="92.1">CTRL=L</text>
<text x="326.3" y="104.5">CTRL=H</text>
</g>
</svg>
